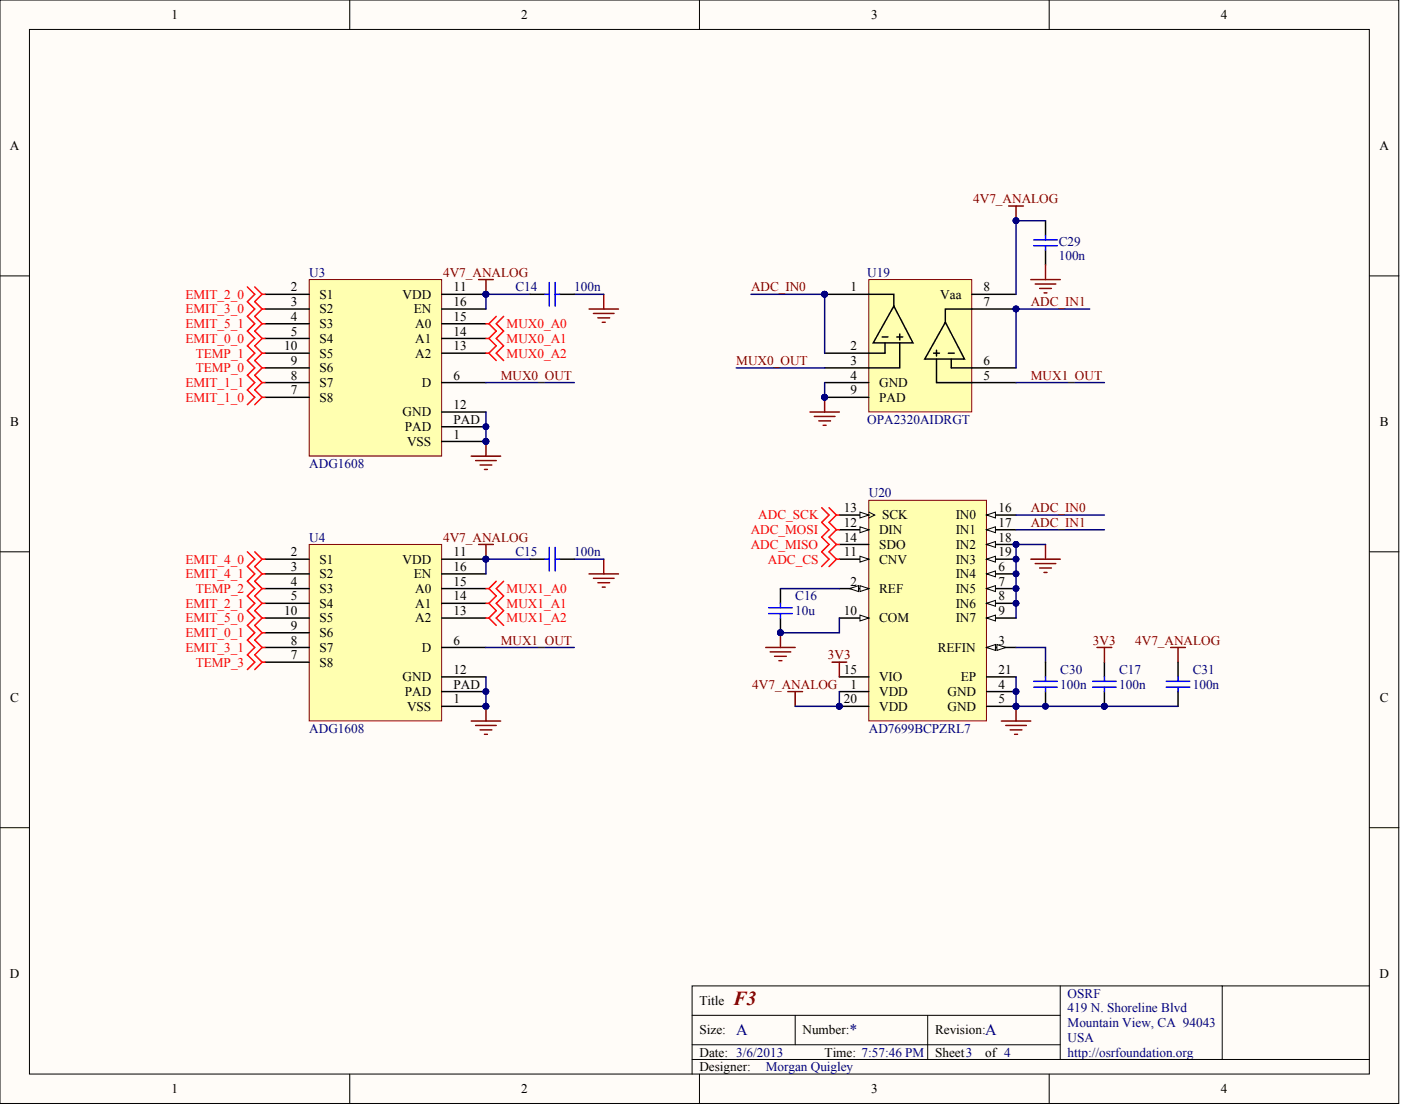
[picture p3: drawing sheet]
<svg xmlns="http://www.w3.org/2000/svg" width="669mm" height="529mm" viewBox="0 0 669 529" stroke-linecap="round" stroke-linejoin="round" font-family="sans-serif">
<g fill="#fffcf8" stroke="#000" stroke-width=".48">
<path d="M0 0h668v527h-668z"/>
<path d="M14 14h640v499h-640z"/>
</g>
<g fill="none" stroke="#000" stroke-width=".48">
<path d="M167 0v14M334 0v14M501 0v14M0 132h14M654 132h14M0 264h14M654 264h14M0 395h14M654 395h14M506 471v35M584 471h-254v42M654 471h-70v35"/>
<path d="M330 485h176M330 499h176M380 485v14M443 485v21M167 513v14M330 506h324M334 513v14M501 513v14"/>
</g>
<path d="M148 134h63v84h-63z" fill="#ffffb0" stroke="#800000" stroke-width=".48"/>
<g fill="none" stroke="#000" stroke-width=".7">
<path d="M127 141h21M127 148h21M127 155h21M211 141h21M211 148h21M211 155h21M127 162h21M127 169h21M127 176h21M211 162h21M211 169h21M127 183h21"/>
<path d="M127 190h21M211 183h21M211 197h21M211 204h21M211 211h21"/>
</g>
<g fill="#000080" stroke="#000080" stroke-width=".48">
<circle cx="232" cy="141" r="1.4"/>
<circle cx="232" cy="204" r="1.4"/>
<circle cx="232" cy="211" r="1.4"/>
</g>
<path d="M148 260h63v84h-63z" fill="#ffffb0" stroke="#800000" stroke-width=".48"/>
<g fill="none" stroke="#000" stroke-width=".7">
<path d="M127 267h21M127 274h21M211 267h21M211 274h21M127 281h21M127 288h21M127 295h21M211 281h21M211 288h21M211 295h21M127 302h21M127 309h21"/>
<path d="M127 316h21M211 309h21M211 323h21M211 330h21M211 337h21"/>
</g>
<g fill="#000080" stroke="#000080" stroke-width=".48">
<circle cx="232" cy="267" r="1.4"/>
<circle cx="232" cy="330" r="1.4"/>
<circle cx="232" cy="337" r="1.4"/>
<circle cx="232" cy="211" r="1.4"/>
<circle cx="232" cy="141" r="1.4"/>
</g>
<path d="M232 197v14M232 323v14" fill="none" stroke="#000080" stroke-width=".7"/>
<g fill="none" stroke="#800000" stroke-width=".7">
<path d="M228 134h8M232 134v7M225 218h14M227 220h10M232 211v7M229 222h6M231 224h2M228 260h8M232 260v7M232 337v7M225 344h14M227 346h10"/>
<path d="M229 349h6M231 351h2"/>
</g>
<path d="M415 239h56v105h-56z" fill="#ffffb0" stroke="#800000" stroke-width=".48"/>
<path d="M401 281h14M401 330h14" fill="none" stroke="#000" stroke-width=".7"/>
<g fill="#fffcf8" stroke="#000" stroke-width=".48">
<path d="M411 280l4 1-4 2z"/>
<path d="M406 281l4-1v3z"/>
</g>
<path d="M471 309h14" fill="none" stroke="#000" stroke-width=".7"/>
<g fill="#fffcf8" stroke="#000" stroke-width=".48">
<path d="M471 309l4-1v3z"/>
<path d="M476 308l4 1-4 2z"/>
</g>
<path d="M471 274h14M471 330h14M471 337h14" fill="none" stroke="#000" stroke-width=".7"/>
<g fill="#000080" stroke="#000080" stroke-width=".48">
<circle cx="485" cy="330" r="1.4"/>
<circle cx="485" cy="337" r="1.4"/>
</g>
<path d="M471 274l4-1v2z" fill="#fffcf8" stroke="#000" stroke-width=".48"/>
<circle cx="485" cy="274" r="1.4" fill="#000080" stroke="#000080" stroke-width=".48"/>
<path d="M471 281h14" fill="none" stroke="#000" stroke-width=".7"/>
<path d="M471 281l4-1v3z" fill="#fffcf8" stroke="#000" stroke-width=".48"/>
<circle cx="485" cy="281" r="1.4" fill="#000080" stroke="#000080" stroke-width=".48"/>
<path d="M471 288h14" fill="none" stroke="#000" stroke-width=".7"/>
<path d="M471 288l4-1v3z" fill="#fffcf8" stroke="#000" stroke-width=".48"/>
<circle cx="485" cy="288" r="1.4" fill="#000080" stroke="#000080" stroke-width=".48"/>
<path d="M471 295h14" fill="none" stroke="#000" stroke-width=".7"/>
<path d="M471 295l4-1v3z" fill="#fffcf8" stroke="#000" stroke-width=".48"/>
<path d="M401 295h14" fill="none" stroke="#000" stroke-width=".7"/>
<path d="M411 294l4 1-4 2z" fill="#fffcf8" stroke="#000" stroke-width=".48"/>
<path d="M401 267h14" fill="none" stroke="#000" stroke-width=".7"/>
<path d="M411 266l4 1-4 1z" fill="#fffcf8" stroke="#000" stroke-width=".48"/>
<path d="M401 253h14" fill="none" stroke="#000" stroke-width=".7"/>
<path d="M411 252l4 1-4 1z" fill="#fffcf8" stroke="#000" stroke-width=".48"/>
<path d="M401 246h14" fill="none" stroke="#000" stroke-width=".7"/>
<path d="M415 245l3 1-3 1" fill="none" stroke="#000" stroke-width=".48"/>
<path d="M411 245l4 1-4 1z" fill="#fffcf8" stroke="#000" stroke-width=".48"/>
<path d="M471 246h14M401 260h14M401 323h14" fill="none" stroke="#000" stroke-width=".7"/>
<path d="M471 246l4-1v2z" fill="#fffcf8" stroke="#000" stroke-width=".48"/>
<path d="M471 253h14" fill="none" stroke="#000" stroke-width=".7"/>
<path d="M471 253l4-1v2z" fill="#fffcf8" stroke="#000" stroke-width=".48"/>
<path d="M471 260h14" fill="none" stroke="#000" stroke-width=".7"/>
<path d="M471 260l4-1v2z" fill="#fffcf8" stroke="#000" stroke-width=".48"/>
<circle cx="485" cy="260" r="1.4" fill="#000080" stroke="#000080" stroke-width=".48"/>
<path d="M471 267h14" fill="none" stroke="#000" stroke-width=".7"/>
<path d="M471 267l4-1v2z" fill="#fffcf8" stroke="#000" stroke-width=".48"/>
<g fill="#000080" stroke="#000080" stroke-width=".48">
<circle cx="485" cy="267" r="1.4"/>
<circle cx="401" cy="337" r="1.4"/>
<circle cx="485" cy="330" r="1.4"/>
<circle cx="485" cy="337" r="1.4"/>
<circle cx="485" cy="274" r="1.4"/>
<circle cx="485" cy="281" r="1.4"/>
<circle cx="485" cy="288" r="1.4"/>
<circle cx="485" cy="260" r="1.4"/>
<circle cx="232" cy="141" r="1.4"/>
<circle cx="232" cy="267" r="1.4"/>
<circle cx="373" cy="302" r="1.4"/>
<circle cx="527" cy="337" r="1.4"/>
<circle cx="499" cy="337" r="1.4"/>
</g>
<path d="M373 281v7M373 295v7M499 316v7M527 316v7M562 316v7M401 337h14M471 323h14M499 330v7M527 330v7M562 330v7" fill="none" stroke="#000" stroke-width=".7"/>
<g fill="none" stroke="#800000" stroke-width=".7">
<path d="M281 148h14M283 150h10M285 152h6M288 154h1M288 141v7M281 274h14M283 276h10M285 278h6M288 267v7M288 280h1M366 309h14M368 311h10"/>
<path d="M370 313h5M372 316h1M373 302v7M397 316h7M401 316v7M524 309h7M527 309v7M559 309h7M562 309v7M376 330h7M380 330v7M485 337v7"/>
<path d="M478 344h14M480 346h10M482 349h6M484 351h2"/>
</g>
<path d="M253 141h-21v7M274 141h14M485 246h42M485 253h42M253 267h-21v7M274 267h14M373 281h28M401 295v7h-28M232 309h42M485 309h14v7M401 330v7h-21M485 323v14h77" fill="none" stroke="#000080" stroke-width=".7"/>
<g fill="none" stroke="#f00" stroke-width=".7">
<path d="M232 155h1M233 155l4 3-4 4M237 151l-4 4M240 151l-3 4 3 3-3 4 3 3-3 4 3 3M232 162h1M232 169h1M233 162l4 3-4 4M233 169l4 3M392 242l4 4-4 3 4 4-4 4 4 3-4 4 4 3-4 4M396 242l3 4M399 246l-3 3 3 4M399 246h2"/>
<path d="M399 253l-3 4 3 3M399 253h2M237 278l-4 3M240 278l-3 3 3 4-3 3 3 4-3 3 3 4M399 260l-3 4 3 3M399 260h2M399 267l-3 4M399 267h2M232 281h1M232 288h1M232 295h1M233 281l4 4-4 3"/>
<path d="M233 288l4 4-4 3M233 295l4 4"/>
</g>
<g fill="none" stroke="#00f" stroke-width=".7">
<path d="M367 290h11M367 293h11M373 288v2M373 293v2M494 325h11M494 328h11M499 323v2M499 328v2M522 325h11M522 328h11M527 323v2M527 328v2"/>
<path d="M557 325h11M557 328h11M562 323v2M562 328v2"/>
</g>
<path d="M415 134h49v63h-49z" fill="#ffffb0" stroke="#800000" stroke-width=".48"/>
<g fill="none" stroke="#000" stroke-width=".7">
<path d="M499 105v7M499 119v8M253 141h7M267 141h7M394 141h33v5M427 146l9 18h-19zM430 160v2M451 154l9 17h-18zM464 141h21M485 148h-34v6M421 161h3M423 164v5h-29"/>
<path d="M428 161h3M430 164v12h-36M446 169h3M447 171v12h38M447 167v3M453 169h3M454 171v5h31M394 183h21M394 190h21M253 267h7M267 267h7"/>
</g>
<g fill="#000080" stroke="#000080" stroke-width=".48">
<circle cx="394" cy="141" r="1.4"/>
<circle cx="485" cy="148" r="1.4"/>
<circle cx="394" cy="190" r="1.4"/>
<circle cx="485" cy="105" r="1.4"/>
<circle cx="485" cy="260" r="1.4"/>
</g>
<path d="M494 117h11M494 115h11M499 112v3M499 117v2M262 135v11M265 135v11M260 141h2M265 141h2M260 267h2M262 261v12M265 261v12M265 267h2" fill="none" stroke="#00f" stroke-width=".7"/>
<g fill="none" stroke="#800000" stroke-width=".7">
<path d="M482 98h7M485 98v7M492 134h14M494 136h10M496 138h6M498 140h2M499 127v7M387 197h14M389 199h10M394 190v7M391 201h6M393 203h1"/>
<path d="M492 267h14M494 269h10M496 271h6M498 273h2M499 260v7"/>
</g>
<path d="M499 105h-14v36M359 141h35v28M520 148h-35v28M352 176h42M232 183h42M394 183v7M485 183h42M499 260h-14v35" fill="none" stroke="#000080" stroke-width=".7"/>
<g fill="none" stroke="#f00" stroke-width=".7">
<path d="M118 137l4 4-4 3 4 4-4 3 4 4-4 3 4 4-4 3 4 4-4 3 4 4-4 3 4 4-4 3 4 4-4 3M122 137l3 4M125 155l-3 3 3 4M125 141l-3 3 3 4M125 141h2M125 148l-3 3 3 4M125 148h2M125 155h2M125 162l-3 3 3 4M125 162h2M125 176l-3 3 3 4M125 169l-3 3 3 4"/>
<path d="M125 176h2M125 169h2M125 190l-3 3M125 183l-3 3 3 4M125 190h2M125 183h2M118 264l4 3-4 4 4 3-4 4 4 3-4 4 4 3-4 4 4 3-4 4 4 3-4 4 4 3-4 4 4 3-4 4M122 264l3 3M125 267l-3 4 3 3M125 267h2M125 274l-3 4 3 3M125 274h2"/>
<path d="M125 288l-3 4 3 3M125 281l-3 4 3 3M125 288h2M125 295l-3 4 3 3M125 295h2M125 281h2M125 316l-3 4M125 309l-3 4 3 3M125 316h2M125 302l-3 4 3 3M125 309h2M125 302h2"/>
</g>
<text font-size="9.5" fill="#800000" x="350" y="480">F3</text>
<g font-size="7.6" fill="#000080">
<text x="352" y="495">A</text>
<text x="406" y="495">*</text>
<text x="470" y="495">A</text>
</g>
<g font-size="6.3">
<text x="82" y="9">1</text>
<text x="249" y="9">2</text>
<text x="416" y="9">3</text>
<text x="583" y="9">4</text>
<text x="5" y="72">A</text>
<text x="659" y="72">A</text>
<text x="139" y="139">2</text>
<text x="153" y="143">S1</text>
<text x="192" y="143">VDD</text>
<text x="217" y="139">11</text>
<text x="406" y="139">1</text>
<text x="449" y="143">Vaa</text>
<text x="470" y="139">8</text>
<text x="139" y="146">3</text>
<text x="153" y="150">S2</text>
<text x="198" y="150">EN</text>
<text x="217" y="146">16</text>
<text x="470" y="146">7</text>
<text x="139" y="153">4</text>
<text x="217" y="153">15</text>
<text x="139" y="160">5</text>
<text x="153" y="157">S3</text>
<text x="198" y="157">A0</text>
<text x="217" y="160">14</text>
<text x="136" y="167">10</text>
<text x="153" y="164">S4</text>
<text x="198" y="164">A1</text>
<text x="217" y="167">13</text>
<text x="406" y="167">2</text>
<text x="153" y="171">S5</text>
<text x="198" y="171">A2</text>
<text x="139" y="174">9</text>
<text x="153" y="178">S6</text>
<text x="406" y="174">3</text>
<text x="470" y="174">6</text>
<text x="139" y="181">8</text>
<text x="153" y="185">S7</text>
<text x="201" y="185">D</text>
<text x="217" y="181">6</text>
<text x="406" y="181">4</text>
<text x="420" y="185">GND</text>
<text x="470" y="181">5</text>
<text x="139" y="188">7</text>
<text x="153" y="192">S8</text>
<text x="406" y="188">9</text>
<text x="420" y="192">PAD</text>
<text x="217" y="195">12</text>
<text x="5" y="203">B</text>
<text x="192" y="199">GND</text>
<text x="217" y="202">PAD</text>
<text x="659" y="203">B</text>
<text x="193" y="206">PAD</text>
<text x="217" y="209">1</text>
<text x="194" y="213">VSS</text>
<text x="403" y="245">13</text>
<text x="477" y="245">16</text>
<text x="403" y="252">12</text>
<text x="421" y="248">SCK</text>
<text x="456" y="248">IN0</text>
<text x="477" y="252">17</text>
<text x="420" y="255">DIN</text>
<text x="456" y="255">IN1</text>
<text x="403" y="259">14</text>
<text x="420" y="262">SDO</text>
<text x="456" y="262">IN2</text>
<text x="477" y="259">18</text>
<text x="139" y="266">2</text>
<text x="153" y="269">S1</text>
<text x="192" y="269">VDD</text>
<text x="217" y="266">11</text>
<text x="403" y="266">11</text>
<text x="420" y="269">CNV</text>
<text x="456" y="269">IN3</text>
<text x="477" y="266">19</text>
<text x="139" y="273">3</text>
<text x="217" y="273">16</text>
<text x="477" y="273">6</text>
<text x="139" y="280">4</text>
<text x="153" y="276">S2</text>
<text x="198" y="276">EN</text>
<text x="217" y="280">15</text>
<text x="406" y="280">2</text>
<text x="456" y="276">IN4</text>
<text x="477" y="280">7</text>
<text x="139" y="287">5</text>
<text x="153" y="283">S3</text>
<text x="198" y="283">A0</text>
<text x="217" y="287">14</text>
<text x="420" y="283">REF</text>
<text x="456" y="283">IN5</text>
<text x="477" y="287">8</text>
<text x="136" y="294">10</text>
<text x="153" y="290">S4</text>
<text x="198" y="290">A1</text>
<text x="217" y="294">13</text>
<text x="403" y="294">10</text>
<text x="456" y="290">IN6</text>
<text x="477" y="294">9</text>
<text x="153" y="297">S5</text>
<text x="198" y="297">A2</text>
<text x="420" y="297">COM</text>
<text x="456" y="297">IN7</text>
<text x="139" y="301">9</text>
<text x="153" y="304">S6</text>
<text x="139" y="308">8</text>
<text x="153" y="311">S7</text>
<text x="201" y="311">D</text>
<text x="217" y="308">6</text>
<text x="448" y="311">REFIN</text>
<text x="477" y="308">3</text>
<text x="139" y="315">7</text>
<text x="153" y="318">S8</text>
<text x="217" y="322">12</text>
<text x="403" y="322">15</text>
<text x="477" y="322">21</text>
<text x="192" y="325">GND</text>
<text x="217" y="329">PAD</text>
<text x="406" y="329">1</text>
<text x="420" y="325">VIO</text>
<text x="459" y="325">EP</text>
<text x="477" y="329">4</text>
<text x="5" y="335">C</text>
<text x="193" y="332">PAD</text>
<text x="217" y="336">1</text>
<text x="403" y="336">20</text>
<text x="420" y="332">VDD</text>
<text x="452" y="332">GND</text>
<text x="477" y="336">5</text>
<text x="659" y="335">C</text>
<text x="194" y="339">VSS</text>
<text x="420" y="339">VDD</text>
<text x="452" y="339">GND</text>
<text x="5" y="467">D</text>
<text x="659" y="467">D</text>
<text x="334" y="480">Title</text>
<text x="334" y="494">Size:</text>
<text x="383" y="494">Number:</text>
<text x="446" y="494">Revision:</text>
<text x="334" y="505">Date: 3/6/2013</text>
<text x="394" y="505">Time: 7:57:46 PM</text>
<text x="446" y="505">Sheet3</text>
<text x="470" y="505">of 4</text>
<text x="334" y="512">Designer:</text>
<text x="82" y="522">1</text>
<text x="249" y="522">2</text>
<text x="416" y="522">3</text>
<text x="583" y="522">4</text>
</g>
<g font-size="6.3" fill="#800000">
<text x="465" y="97">4V7_ANALOG</text>
<text x="212" y="132">4V7_ANALOG</text>
<text x="359" y="139">ADC_IN0</text>
<text x="492" y="146">ADC_IN1</text>
<text x="352" y="174">MUX0_OUT</text>
<text x="239" y="181">MUX0_OUT</text>
<text x="492" y="181">MUX1_OUT</text>
<text x="492" y="245">ADC_IN0</text>
<text x="492" y="252">ADC_IN1</text>
<text x="212" y="259">4V7_ANALOG</text>
<text x="239" y="308">MUX1_OUT</text>
<text x="522" y="308">3V3</text>
<text x="542" y="308">4V7_ANALOG</text>
<text x="395" y="315">3V3</text>
<text x="359" y="329">4V7_ANALOG</text>
</g>
<g font-size="6.3" fill="#000080">
<text x="505" y="117">C29</text>
<text x="505" y="124">100n</text>
<text x="148" y="132">U3</text>
<text x="414" y="132">U19</text>
<text x="246" y="139">C14</text>
<text x="274" y="139">100n</text>
<text x="414" y="202">OPA2320AIDRGT</text>
<text x="148" y="223">ADG1608</text>
<text x="415" y="238">U20</text>
<text x="148" y="259">U4</text>
<text x="246" y="266">C15</text>
<text x="274" y="266">100n</text>
<text x="380" y="287">C16</text>
<text x="380" y="294">10u</text>
<text x="506" y="322">C30</text>
<text x="534" y="322">C17</text>
<text x="569" y="322">C31</text>
<text x="506" y="329">100n</text>
<text x="534" y="329">100n</text>
<text x="569" y="329">100n</text>
<text x="148" y="350">ADG1608</text>
<text x="415" y="350">AD7699BCPZRL7</text>
<text x="510" y="476">OSRF</text>
<text x="510" y="484">419 N. Shoreline Blvd</text>
<text x="510" y="491">Mountain View, CA 94043</text>
<text x="510" y="498">USA</text>
<text x="510" y="505">http://osrfoundation.org</text>
<text x="366" y="512">Morgan Quigley</text>
</g>
<g font-size="6.3" fill="#f00">
<text x="89" y="143">EMIT_2_0</text>
<text x="89" y="150">EMIT_3_0</text>
<text x="89" y="157">EMIT_5_1</text>
<text x="242" y="157">MUX0_A0</text>
<text x="89" y="164">EMIT_0_0</text>
<text x="242" y="164">MUX0_A1</text>
<text x="93" y="171">TEMP_1</text>
<text x="242" y="171">MUX0_A2</text>
<text x="93" y="178">TEMP_0</text>
<text x="89" y="185">EMIT_1_1</text>
<text x="89" y="192">EMIT_1_0</text>
<text x="362" y="248">ADC_SCK</text>
<text x="358" y="255">ADC_MOSI</text>
<text x="358" y="262">ADC_MISO</text>
<text x="89" y="269">EMIT_4_0</text>
<text x="367" y="269">ADC_CS</text>
<text x="89" y="276">EMIT_4_1</text>
<text x="93" y="283">TEMP_2</text>
<text x="242" y="283">MUX1_A0</text>
<text x="89" y="290">EMIT_2_1</text>
<text x="242" y="290">MUX1_A1</text>
<text x="89" y="297">EMIT_5_0</text>
<text x="242" y="297">MUX1_A2</text>
<text x="89" y="304">EMIT_0_1</text>
<text x="89" y="311">EMIT_3_1</text>
<text x="93" y="318">TEMP_3</text>
</g>
</svg>
